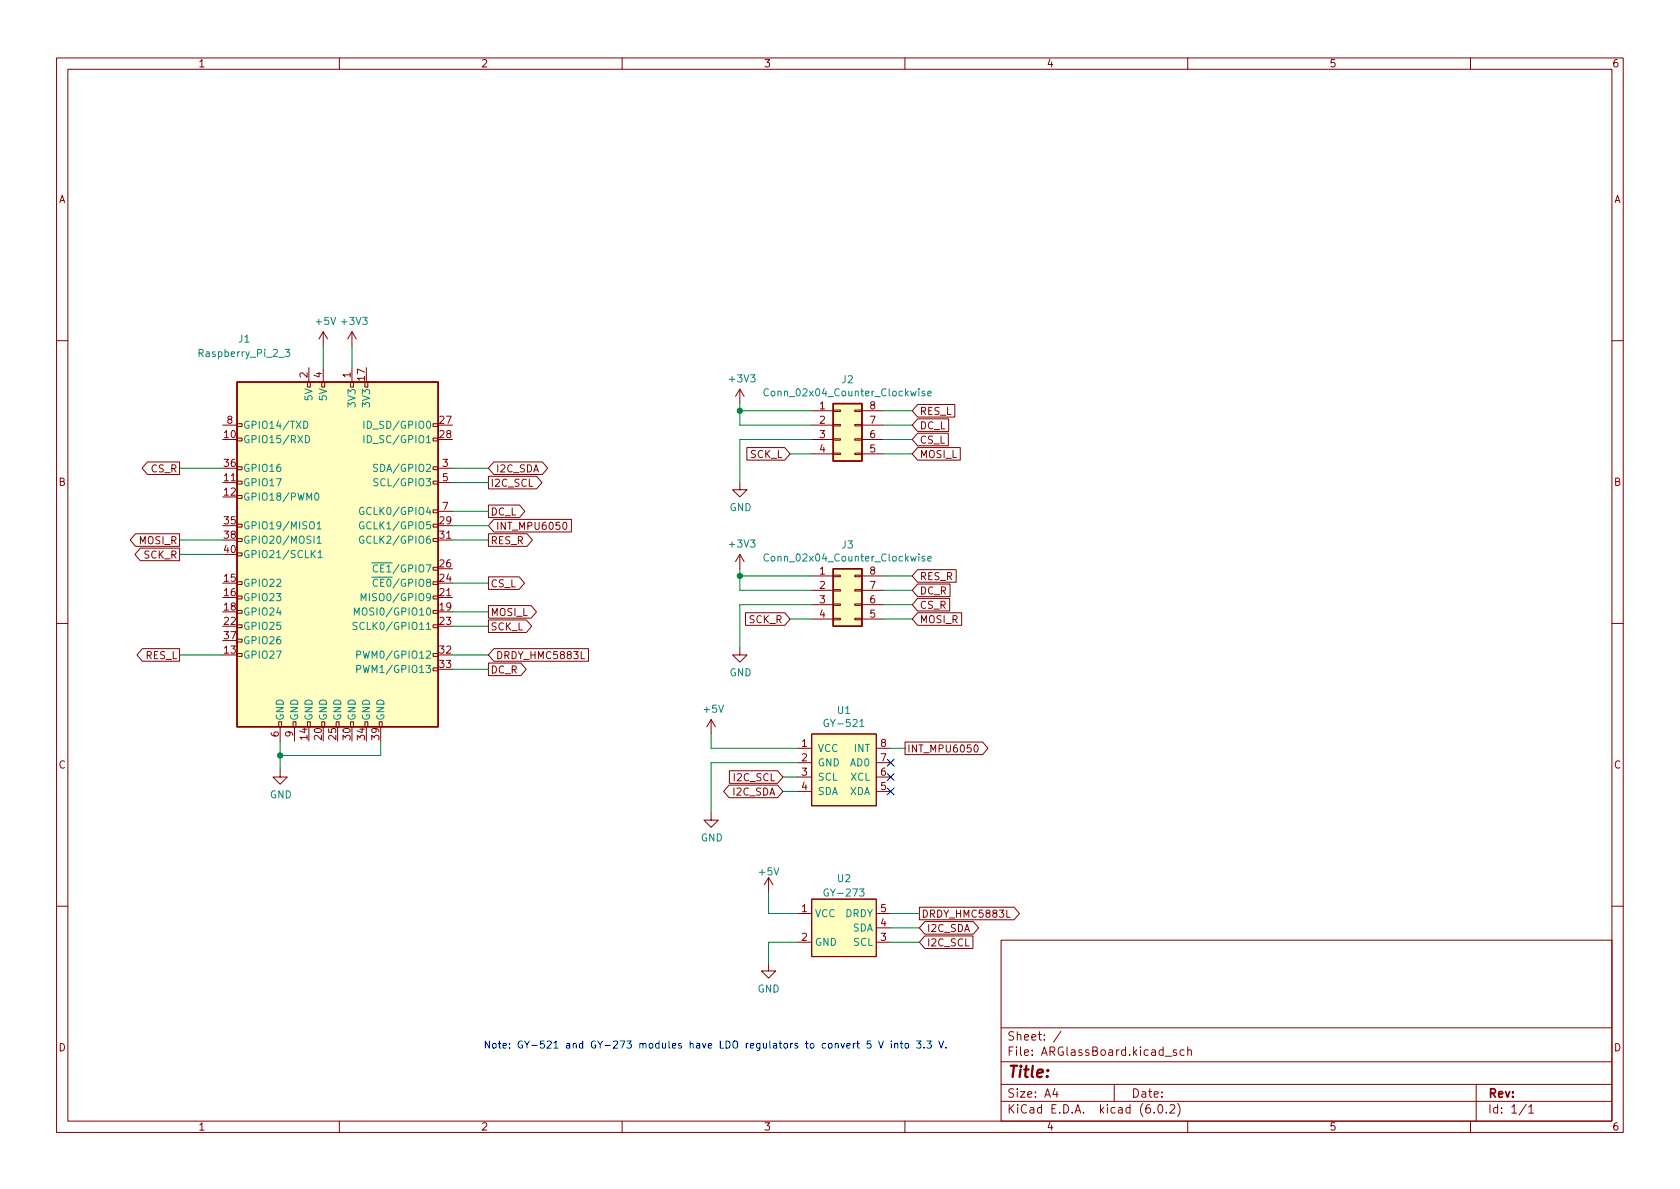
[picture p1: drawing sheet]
<svg xmlns="http://www.w3.org/2000/svg" width="297mm" height="210mm" viewBox="0 0 297 210" stroke-linecap="round" stroke-linejoin="round" font-family="sans-serif">
<g fill="none" stroke="#840000" stroke-width=".18">
<path d="M10 10.2h277v190.1h-277zM12 12.2h273v186.1h-273zM60 10.2v2M110 10.2v2M160 10.2v2M210 10.2v2M260 10.2v2M57.1 58.7l-.7 1.2M57.1 58.7v2.5M57.1 58.7l.8 1.2M62.2 58.7l-.7 1.2M62.2 58.7v2.5"/>
<path d="M62.2 58.7l.8 1.2M10 60.2h2M39.4 75.2h2.5M41.9 77.5h.9v.5h-.9zM41.9 74.9h.9v.5h-.9zM54.4 67.6h.5v.8h-.5zM54.6 65v2.6M56.9 67.6h.5v.8h-.5zM57.1 65v2.6M62 67.6h.5v.8h-.5zM62.2 65v2.6M64.5 67.6h.5v.8h-.5z"/>
<path d="M76.6 77.5h.9v.5h-.9zM76.6 74.9h.9v.5h-.9zM130.8 68.8v2.6M130.8 68.8l-.8 1.3M130.8 68.8l.8 1.3M132 79.1h6.7l1 1.2-1 1.1h-6.7zM143.5 72.6h3.8M143.5 75.2h3.8M143.5 77.7h3.8M147.3 77.6h1.3v.2h-1.3zM147.3 75.1h1.3v.2h-1.3zM147.3 72.5h1.3v.3h-1.3z"/>
<path d="M151.1 77.6h1.3v.2h-1.3zM151.1 75.1h1.3v.2h-1.3zM151.1 72.5h1.3v.3h-1.3zM152.4 72.6h3.8M152.4 75.2h3.8M152.4 77.7h3.8M162.2 79.1h7.6v2.3h-7.6l-.9-1.1zM162.2 76.6h5.5v2.2h-5.5l-.9-1.1zM162.2 71.5h6.6v2.2h-6.6l-.9-1.1zM162.2 74.1h5.5v2.2h-5.5l-.9-1.1zM285 60.2h2M24 94.4h7.7v2.2h-7.7l-1-1.1z"/>
<path d="M24.8 96.9h6.9v2.2h-6.9l-.9-1.1zM26.1 81.7h5.6v2.2h-5.6l-1-1.1zM39.4 85.3h2.5M41.9 97.8h.9v.5h-.9zM41.9 95.2h.9v.6h-.9zM41.9 92.7h.9v.5h-.9zM41.9 87.6h.9v.5h-.9zM41.9 85.1h.9v.5h-.9zM41.9 82.5h.9v.6h-.9zM76.6 95.2h.9v.6h-.9zM76.6 92.7h.9v.5h-.9zM76.6 90.2h.9v.5h-.9z"/>
<path d="M76.6 85.1h.9v.5h-.9zM76.6 82.5h.9v.6h-.9zM77.5 85.3h2.5M77.5 82.8h2.5M77.5 95.5h2.5M77.5 90.4h2.5M86.4 94.4h6.8l.9 1.1-.9 1.1h-6.8zM86.4 84.2h8.5l.9 1.1-.9 1.1h-8.5zM86.4 89.3h5.4l1 1.1-1 1.1h-5.4zM87.3 91.8h13.7v2.3h-13.7l-.9-1.1zM87.3 81.7h8.6l.9 1.1-.9 1.1h-8.6l-.9-1.1zM99.6 92.5l.2-.1a.68 .68 0 0 1 .4 .6 .68 .68 0 0 1-.4 .6l-.2-.1-.1-.4z"/>
<path d="M130.8 85.3v1.3h1.3l-1.3 1.3-1.3-1.3h1.3M130.8 98l-.8 1.3M130.8 98v2.6M130.8 98l.8 1.3M143.5 80.3h3.8M147.3 80.1h1.3v.3h-1.3zM151.1 80.1h1.3v.3h-1.3zM152.4 80.3h3.8M10 110.2h2M25.2 114.7h6.5v2.2h-6.5l-1-1.1zM41.9 115.6h.9v.5h-.9zM41.9 113h.9v.5h-.9z"/>
<path d="M41.9 110.5h.9v.5h-.9zM41.9 107.9h.9v.6h-.9zM41.9 105.4h.9v.5h-.9zM41.9 102.9h.9v.5h-.9zM76.6 118.1h.9v.5h-.9zM76.6 115.6h.9v.5h-.9zM76.6 110.5h.9v.5h-.9zM76.6 107.9h.9v.6h-.9zM76.6 105.4h.9v.5h-.9zM77.5 105.7h2.5M86.4 117.2h5.7l.9 1.2-.9 1.1h-5.7zM86.4 102h5.4l.9 1.1-.9 1.1h-5.4z"/>
<path d="M86.4 109.6h6.7l.9 1.1-.9 1.1h-6.7zM86.4 107.1h7.5l1 1.1-1 1.1h-7.5zM87.3 114.7h16.7v2.2h-16.7l-.9-1.1zM102.8 115.2v1.3h.6M130.8 114.5v1.3h1.3l-1.3 1.3-1.3-1.3h1.3M131.8 108.4h6.9l1 1.1-1 1.1h-6.9zM143.5 101.8h3.8M143.5 104.4h3.8M143.5 106.9h3.8M143.5 109.5h3.8M147.3 109.3h1.3v.3h-1.3zM147.3 106.8h1.3v.3h-1.3z"/>
<path d="M147.3 104.3h1.3v.2h-1.3zM147.3 101.7h1.3v.3h-1.3zM151.1 109.3h1.3v.3h-1.3zM151.1 106.8h1.3v.3h-1.3zM151.1 104.3h1.3v.2h-1.3zM151.1 101.7h1.3v.3h-1.3zM152.4 101.8h3.8M152.4 104.4h3.8M152.4 106.9h3.8M152.4 109.5h3.8M162.2 105.8h5.7v2.2h-5.7l-.9-1.1zM162.2 108.4h7.8v2.2h-7.8l-.9-1.1z"/>
<path d="M162.2 100.7h6.9v2.3h-6.9l-.9-1.2zM162.2 103.3h5.8v2.2h-5.8l-.9-1.1zM285 110.2h2M49.3 127.6h.5v.9h-.5zM49.5 136.1v1.3h1.3l-1.3 1.3-1.2-1.3h1.2M49.5 128.5v2.6M51.8 127.6h.5v.9h-.5zM52.1 128.5v2.6M54.4 127.6h.5v.9h-.5zM56.9 127.6h.5v.9h-.5zM59.4 127.6h.5v.9h-.5zM62 127.6h.5v.9h-.5z"/>
<path d="M64.5 127.6h.5v.9h-.5zM67.1 127.6h.5v.9h-.5zM125.7 127.2l-.7 1.3M125.7 127.2v2.6M125.7 127.2l.8 1.3M128.9 138.8h8.6l.9 1.1-.9 1.2h-8.6l-.9-1.2zM129 136.3h8.5l.9 1.1-.9 1.1h-8.5zM141 132.3h2.5M141 134.9h2.5M141 137.4h2.5M141 139.9h2.5M143.5 129.8h11.4v12.7h-11.4z"/>
<path d="M154.9 132.3h2.6M154.9 134.9h2.6M154.9 137.4h2.6M154.9 139.9h2.6M160 131.2h13.7l1 1.1-1 1.1h-13.7zM172.4 131.8l.1-.1a.68 .68 0 0 1 .4 .7 .68 .68 0 0 1-.4 .6 .84 .84 0 0 1-.1-1.2zM125.7 143.8v1.2h1.3l-1.3 1.3-1.2-1.3h1.2M135.9 155.2l-.8 1.3M135.9 155.2v2.5M135.9 155.2l.8 1.3M143.5 159h11.4v10.2h-11.4zM10 160.2h2"/>
<path d="M135.9 170.4v1.3h1.3l-1.3 1.3-1.3-1.3h1.3M141 161.5h2.5M141 166.6h2.5M154.9 161.5h2.6M154.9 166.6h2.6M154.9 164.1h2.6M162.6 160.4h16.7l.9 1.1-.9 1.1h-16.7zM163.5 165.5h8.5v2.2h-8.5l-.9-1.1zM163.5 163h8.6l.9 1.1-.9 1.1h-8.6l-.9-1.1zM177 166.3h108v32h-108zM178 160.9v1.3h.6M285 160.2h2"/>
<path d="M60 198.3v2M110 198.3v2M160 198.3v2M177 194.8h108M177 191.8h108M177 187.8h108M177 181.8h108M186.5 192.5l-.4 1h1M186.9 193v1M187.6 182.4l-1.3 1.9M197 191.8v3M204.1 196.7v.1"/>
<path d="M204.9 195.4l.2-.1a.81 .81 0 0 1 .6 .7 .81 .81 0 0 1-.3 .8h-.2a.81 .81 0 0 1-.6-.6 .81 .81 0 0 1 .3-.8zM206 186.8h1.1M206.2 196.7v.1M206.9 195.5l.5-.2 .2 .2 .1 .3-.9 1h.9M208 185.7l-.4-.1-.2 .2 .1 .3 .5 .1v.4h-.6M208.2 195.1a1.72 1.72 0 0 1 0 2.3M209.4 185.7l-.5-.1-.3 .3v.4l.2 .3h.6M210 198.3v2M210 185.8l.2-.2 .4 .1v.9M210 185.1v1.5M260 198.3v2M261 191.8v6.5"/>
<path d="M269.9 195.3l-1.3 1.9M270.3 195.8l.4-.5v1.5M270.3 196.8h.9"/>
</g>
<g fill="#ffffc2" stroke="#ffffc2" stroke-width=".18">
<path d="M143.5 159h11.4v10.2h-11.4z"/>
<path d="M147.3 71.4h5.1v10.1h-5.1z"/>
<path d="M41.9 67.6h35.6v60.9h-35.6z"/>
<path d="M147.3 100.6h5.1v10.1h-5.1z"/>
<path d="M143.5 129.8h11.4v12.7h-11.4z"/>
</g>
<path d="M41.9 67.6h35.6v60.9h-35.6zM147.3 71.4h5.1v10.1h-5.1zM147.3 100.6h5.1v10.1h-5.1z" fill="none" stroke="#840000" stroke-width=".25"/>
<g fill="none" stroke="#008484" stroke-width=".18">
<path d="M50.4 61.8h.8l-.4 .5 .4 .1v.5l-.2 .2-.6-.2M53.7 74.5a.64 .64 0 0 1 .7 .6 .64 .64 0 0 1-.7 .7zM54 77a.64 .64 0 0 1 .7 .7 .64 .64 0 0 1-.7 .6zM64.3 74.5v1.3M64.3 77v1.3M135.9 68.9a.6 .6 0 0 0-.9 .4 .6 .6 0 0 0 .6 .7l.3-.1M163.5 69.2h-.3l-.2 .1 .1 .2 .4 .1v.4h-.5M164 69.6l.6-.1v-.3h-.4l-.2 .1 .1 .7h.5M55.2 97.9l.6 .7M55.8 97.3l-.8 .8M55.8 87.2h.1a.68 .68 0 0 1 .5 .6 .68 .68 0 0 1-.5 .7 .84 .84 0 0 1-.1-1.3zM56.1 92.6l.3-.3v1.2"/>
<path d="M56.1 95.2l.3-.4v1.3M56.1 93.5h.7M56.1 96.1h.7M56.2 97.7l.4-.4v1.3M56.2 98.6h.8M64.3 92.3a.59 .59 0 0 0-.8 .6 .59 .59 0 0 0 .8 .6v-.5h-.2M64.3 94.9a.59 .59 0 0 0-.8 .5 .59 .59 0 0 0 .8 .6v-.5h-.2M64.3 89.8a.59 .59 0 0 0-.8 .6 .59 .59 0 0 0 .8 .5v-.5h-.2M66.8 82.2l-.5-.1-.3 .2 .2 .3 .5 .3v.4l-.2 .1-.5-.1M66.8 84.7l-.5-.1-.1 .2v.3l.5 .3 .1 .3-.2 .2h-.5M135.9 98.1a.6 .6 0 0 0-.9 .4 .6 .6 0 0 0 .6 .7l.3-.1M163.5 98.4h-.3l-.2 .2 .1 .1 .4 .2v.3h-.5"/>
<path d="M164 98.8l.6-.1v-.3h-.4l-.2 .2 .1 .6h.5M62.6 108.8v-1.3l.5 .9 .4-.9v1.3M63.1 115.8l.6-.1 .1-.2-.1-.3-.6-.1v1.3M63.1 118.3h.6l.1-.2-.1-.3-.6-.1v1.2M63.1 110.1l-.5-.1-.1 .2v.3l.5 .3 .1 .3-.2 .2h-.5M63.9 106.2v-1.2l.4 .9 .4-.9v1.2M152 128.5h.8"/>
</g>
<g fill="none" stroke="#0000c2" stroke-width=".18">
<path d="M86.5 184.1v1.2l-.7-1.2v1.2M87.2 184.6l.3-.1 .2 .2v.4l-.2 .2h-.3l-.1-.2zM88.1 184.5h.5M88.3 184.1v1.1l.3 .1M88.9 184.9l.6-.1v-.2l-.4-.1-.2 .2 .1 .6h.5M90.1 185.2v.1M90.1 184.6v.1M92.3 184.1a.59 .59 0 0 0-.7 .6 .59 .59 0 0 0 .7 .6l.1-.5h-.3M92.8 184.1l.4 .6 .4-.6M93.2 184.7v.6M94 184.9h1M96.2 184.1h-.6l-.1 .6 .2-.1h.4l.2 .2-.1 .4-.2 .1-.5-.1"/>
<path d="M96.7 184.2l.5-.1 .3 .3-.8 .9h.8M98 184.4l.3-.3v1.2M98 185.3h.7M166 184.1l.4 1.2 .4-1.2M167.3 185.2v.1"/>
</g>
<g fill="none" stroke="#008400" stroke-width=".18">
<path d="M57.1 61.2v3.8M62.2 61.2v3.8M130.8 71.4v3.8h12.7M130.8 72.6h12.7M143.5 77.7h-12.7v7.6M156.2 77.7h5.1M156.2 72.6h5.1M156.2 75.2h5.1M31.7 95.5h7.7M31.7 98h7.7M31.7 82.8h7.7M80 93h6.4"/>
<path d="M80 95.5h6.4M80 90.4h6.4M80 82.8h6.4M80 85.3h6.4M139.7 80.3h3.8M156.2 80.3h5.1M31.7 115.8h7.7M80 110.7h6.4M80 103.1h6.4M80 108.2h6.4M80 118.4h6.4M80 115.8h6.4"/>
<path d="M130.8 100.6v3.8h12.7M130.8 101.8h12.7M139.7 109.5h3.8M143.5 106.9h-12.7v7.6M156.2 106.9h5.1M156.2 109.5h5.1M156.2 101.8h5.1M156.2 104.4h5.1M49.5 131.1v5M67.3 131.1v2.5h-17.8M125.7 129.8v2.5h15.3M138.4 139.9h2.6"/>
<path d="M138.4 137.4h2.6M141 134.9h-15.3v8.9M157.5 132.3h2.5M135.9 157.7v3.8h5.1M141 166.6h-5.1v3.8M157.5 166.6h5.1M157.5 164.1h5.1M157.5 161.5h5.1"/>
</g>
<path d="M156.9 139.3l1.2 1.3M156.9 136.8l1.2 1.2M156.9 134.3l1.2 1.2M158.1 139.3l-1.2 1.3M158.1 136.8l-1.2 1.2M158.1 134.3l-1.2 1.2" fill="none" stroke="#000084" stroke-width=".18"/>
<g fill="#008400" stroke="#008400" stroke-width=".18">
<circle cx="130.8" cy="72.6" r=".46"/>
<circle cx="49.5" cy="133.6" r=".46"/>
<circle cx="130.8" cy="101.8" r=".46"/>
</g>
<text font-size="2.8" fill="#840000" x="178" y="190.6">Title:</text>
<g font-size="2.1" fill="#840000">
<text x="178" y="184">Sheet: /</text>
<text x="178" y="186.7">File: ARGlassBoard.kicad_sch</text>
<text x="178" y="196.9">KiCad E.D.A. kicad (6.0.2)</text>
<text x="178" y="194.1">Size: A4</text>
<text x="200" y="194.1">Date:</text>
<text x="263" y="194.1">Rev:</text>
<text x="263" y="196.9">Id: 1/1</text>
</g>
<g font-size="1.8" fill="#840000">
<text x="35" y="11.9">1</text>
<text x="85" y="11.9">2</text>
<text x="135" y="11.9">3</text>
<text x="185" y="11.9">4</text>
<text x="235" y="11.9">5</text>
<text x="285" y="11.9">6</text>
<text x="10.3" y="35.9">A</text>
<text x="285.3" y="35.9">A</text>
<text x="54.4" y="66.8" transform="rotate(-90 54.4 66.8)">2</text>
<text x="56.9" y="66.8" transform="rotate(-90 56.9 66.8)">4</text>
<text x="62" y="66.8" transform="rotate(-90 62 66.8)">1</text>
<text x="64.5" y="67.3" transform="rotate(-90 64.5 67.3)">17</text>
<text x="39.7" y="77.5">10</text>
<text x="40.1" y="74.9">8</text>
<text x="77.8" y="74.9">27</text>
<text x="77.8" y="77.5">28</text>
<text x="144.9" y="72.4">1</text>
<text x="144.9" y="74.9">2</text>
<text x="144.9" y="77.5">3</text>
<text x="153.8" y="77.5">6</text>
<text x="153.8" y="74.9">7</text>
<text x="153.8" y="72.4">8</text>
<text x="162.6" y="73.4">RES_L</text>
<text x="162.6" y="75.9">DC_L</text>
<text x="26.7" y="83.5">CS_R</text>
<text x="39.7" y="82.5">36</text>
<text x="78.2" y="82.5">3</text>
<text x="87.6" y="83.5">I2C_SDA</text>
<text x="132.6" y="81">SCK_L</text>
<text x="144.9" y="80">4</text>
<text x="153.8" y="80">5</text>
<text x="162.6" y="81">MOSI_L</text>
<text x="162.6" y="78.4">CS_L</text>
<text x="10.3" y="85.9">B</text>
<text x="39.7" y="85.1">11</text>
<text x="39.7" y="87.6">12</text>
<text x="78.2" y="85.1">5</text>
<text x="86.7" y="86.1">I2C_SCL</text>
<text x="285.3" y="85.9">B</text>
<text x="39.7" y="92.7">35</text>
<text x="39.7" y="95.2">38</text>
<text x="77.8" y="92.7">29</text>
<text x="77.8" y="95.2">31</text>
<text x="78.2" y="90.2">7</text>
<text x="86.7" y="91.1">DC_L</text>
<text x="87.6" y="93.7">INT_MPU6050</text>
<text x="24.7" y="96.2">MOSI_R</text>
<text x="25.4" y="98.8">SCK_R</text>
<text x="39.7" y="97.8">40</text>
<text x="77.8" y="100.3">26</text>
<text x="86.7" y="96.2">RES_R</text>
<text x="144.9" y="101.6">1</text>
<text x="153.8" y="101.6">8</text>
<text x="39.7" y="102.9">15</text>
<text x="39.7" y="105.4">16</text>
<text x="39.7" y="107.9">18</text>
<text x="77.8" y="107.9">19</text>
<text x="77.8" y="105.4">21</text>
<text x="77.8" y="102.9">24</text>
<text x="86.7" y="103.8">CS_L</text>
<text x="144.9" y="104.1">2</text>
<text x="144.9" y="106.7">3</text>
<text x="153.8" y="106.7">6</text>
<text x="153.8" y="104.1">7</text>
<text x="162.6" y="107.7">CS_R</text>
<text x="162.6" y="102.6">RES_R</text>
<text x="162.6" y="105.1">DC_R</text>
<text x="39.7" y="110.5">22</text>
<text x="39.7" y="113">37</text>
<text x="77.8" y="110.5">23</text>
<text x="86.7" y="111.5">SCK_L</text>
<text x="86.7" y="108.9">MOSI_L</text>
<text x="132.4" y="110.2">SCK_R</text>
<text x="144.9" y="109.2">4</text>
<text x="153.8" y="109.2">5</text>
<text x="162.6" y="110.2">MOSI_R</text>
<text x="25.7" y="116.5">RES_L</text>
<text x="39.7" y="115.6">13</text>
<text x="77.8" y="115.6">32</text>
<text x="77.8" y="118.1">33</text>
<text x="86.7" y="119.1">DC_R</text>
<text x="87.6" y="116.5">DRDY_HMC5883L</text>
<text x="49.3" y="130.3" transform="rotate(-90 49.3 130.3)">6</text>
<text x="51.8" y="130.3" transform="rotate(-90 51.8 130.3)">9</text>
<text x="54.4" y="130.8" transform="rotate(-90 54.4 130.8)">14</text>
<text x="56.9" y="130.8" transform="rotate(-90 56.9 130.8)">20</text>
<text x="59.4" y="130.8" transform="rotate(-90 59.4 130.8)">25</text>
<text x="62" y="130.8" transform="rotate(-90 62 130.8)">30</text>
<text x="64.5" y="130.8" transform="rotate(-90 64.5 130.8)">34</text>
<text x="67.1" y="130.8" transform="rotate(-90 67.1 130.8)">39</text>
<text x="10.3" y="135.9">C</text>
<text x="141.7" y="132.1">1</text>
<text x="141.7" y="134.6">2</text>
<text x="141.7" y="137.2">3</text>
<text x="155.7" y="137.2">6</text>
<text x="155.7" y="134.6">7</text>
<text x="155.7" y="132.1">8</text>
<text x="160.3" y="133.1">INT_MPU6050</text>
<text x="285.3" y="135.9">C</text>
<text x="129.7" y="140.7">I2C_SDA</text>
<text x="129.9" y="138.1">I2C_SCL</text>
<text x="141.7" y="139.7">4</text>
<text x="155.7" y="139.7">5</text>
<text x="141.7" y="161.3">1</text>
<text x="155.7" y="161.3">5</text>
<text x="141.7" y="166.4">2</text>
<text x="155.7" y="166.4">3</text>
<text x="155.7" y="163.8">4</text>
<text x="162.9" y="162.3">DRDY_HMC5883L</text>
<text x="163.8" y="167.3">I2C_SCL</text>
<text x="163.8" y="164.8">I2C_SDA</text>
<text x="10.3" y="185.9">D</text>
<text x="285.3" y="185.9">D</text>
<text x="35" y="199.9">1</text>
<text x="85" y="199.9">2</text>
<text x="135" y="199.9">3</text>
<text x="185" y="199.9">4</text>
<text x="235" y="199.9">5</text>
<text x="285" y="199.9">6</text>
</g>
<g font-size="1.8" fill="#008484">
<text x="55.9" y="57.4">+5V</text>
<text x="60.5" y="57.4">+3V3</text>
<text x="35.5" y="63.1">Raspberry_Pi_2_3</text>
<text x="42.2" y="60.6">J1</text>
<text x="55.2" y="70.7" transform="rotate(-90 55.2 70.7)">5V</text>
<text x="57.8" y="70.7" transform="rotate(-90 57.8 70.7)">5V</text>
<text x="62.9" y="71.7" transform="rotate(-90 62.9 71.7)">3V3</text>
<text x="65.4" y="71.7" transform="rotate(-90 65.4 71.7)">3V3</text>
<text x="129.1" y="67.6">+3V3</text>
<text x="136" y="70.1">Conn_02x04_Counter_Clockwise</text>
<text x="148.9" y="67.8">J2</text>
<text x="42.9" y="75.8">GPIO14/TXD</text>
<text x="65.3" y="75.8">ID_SD/GPIO0</text>
<text x="42.9" y="78.4">GPIO15/RXD</text>
<text x="42.9" y="83.4">GPIO16</text>
<text x="65.3" y="78.4">ID_SC/GPIO1</text>
<text x="66.8" y="83.4">SDA/GPIO2</text>
<text x="42.9" y="86">GPIO17</text>
<text x="42.9" y="88.5">GPIO18/PWM0</text>
<text x="67" y="86">SCL/GPIO3</text>
<text x="42.9" y="93.6">GPIO19/MISO1</text>
<text x="64.6" y="93.6">GCLK1/GPIO5</text>
<text x="64.6" y="91.1">GCLK0/GPIO4</text>
<text x="129" y="90.4">GND</text>
<text x="42.9" y="96.1">GPIO20/MOSI1</text>
<text x="42.9" y="98.7">GPIO21/SCLK1</text>
<text x="64.6" y="96.1">GCLK2/GPIO6</text>
<text x="65.7" y="101.2">~{CE1}/GPIO7</text>
<text x="129.1" y="96.8">+3V3</text>
<text x="136" y="99.3">Conn_02x04_Counter_Clockwise</text>
<text x="148.9" y="97">J3</text>
<text x="42.9" y="103.8">GPIO22</text>
<text x="42.9" y="106.3">GPIO23</text>
<text x="65.1" y="106.3">MISO0/GPIO9</text>
<text x="65.7" y="103.8">~{CE0}/GPIO8</text>
<text x="42.9" y="108.8">GPIO24</text>
<text x="42.9" y="111.4">GPIO25</text>
<text x="42.9" y="113.9">GPIO26</text>
<text x="63.8" y="111.4">SCLK0/GPIO11</text>
<text x="64.1" y="108.8">MOSI0/GPIO10</text>
<text x="42.9" y="116.5">GPIO27</text>
<text x="64.3" y="116.5">PWM0/GPIO12</text>
<text x="64.3" y="119">PWM1/GPIO13</text>
<text x="129" y="119.6">GND</text>
<text x="50.2" y="127.5" transform="rotate(-90 50.2 127.5)">GND</text>
<text x="52.7" y="127.5" transform="rotate(-90 52.7 127.5)">GND</text>
<text x="55.2" y="127.5" transform="rotate(-90 55.2 127.5)">GND</text>
<text x="57.8" y="127.5" transform="rotate(-90 57.8 127.5)">GND</text>
<text x="60.3" y="127.5" transform="rotate(-90 60.3 127.5)">GND</text>
<text x="62.9" y="127.5" transform="rotate(-90 62.9 127.5)">GND</text>
<text x="65.4" y="127.5" transform="rotate(-90 65.4 127.5)">GND</text>
<text x="67.9" y="127.5" transform="rotate(-90 67.9 127.5)">GND</text>
<text x="124.5" y="126">+5V</text>
<text x="146.2" y="128.5">GY-521</text>
<text x="148.1" y="126.2">U1</text>
<text x="144.5" y="133">VCC</text>
<text x="144.5" y="135.5">GND</text>
<text x="150.4" y="135.5">AD0</text>
<text x="151.1" y="133">INT</text>
<text x="47.7" y="141.2">GND</text>
<text x="144.5" y="138">SCL</text>
<text x="144.5" y="140.6">SDA</text>
<text x="150.2" y="140.6">XDA</text>
<text x="150.4" y="138">XCL</text>
<text x="123.9" y="148.8">GND</text>
<text x="134.3" y="154.8">+5V</text>
<text x="148.1" y="156">U2</text>
<text x="146.2" y="158.5">GY-273</text>
<text x="144" y="162.2">VCC</text>
<text x="144" y="167.3">GND</text>
<text x="149.4" y="162.2">DRDY</text>
<text x="150.7" y="164.7">SDA</text>
<text x="150.9" y="167.3">SCL</text>
<text x="133.9" y="175.5">GND</text>
</g>
<text font-size="1.8" fill="#0000c2" x="99.6" y="185.4">Note: GY-521 and GY-273 modules have LDO regulators to convert 5 V into 3.3 V.</text>
</svg>
